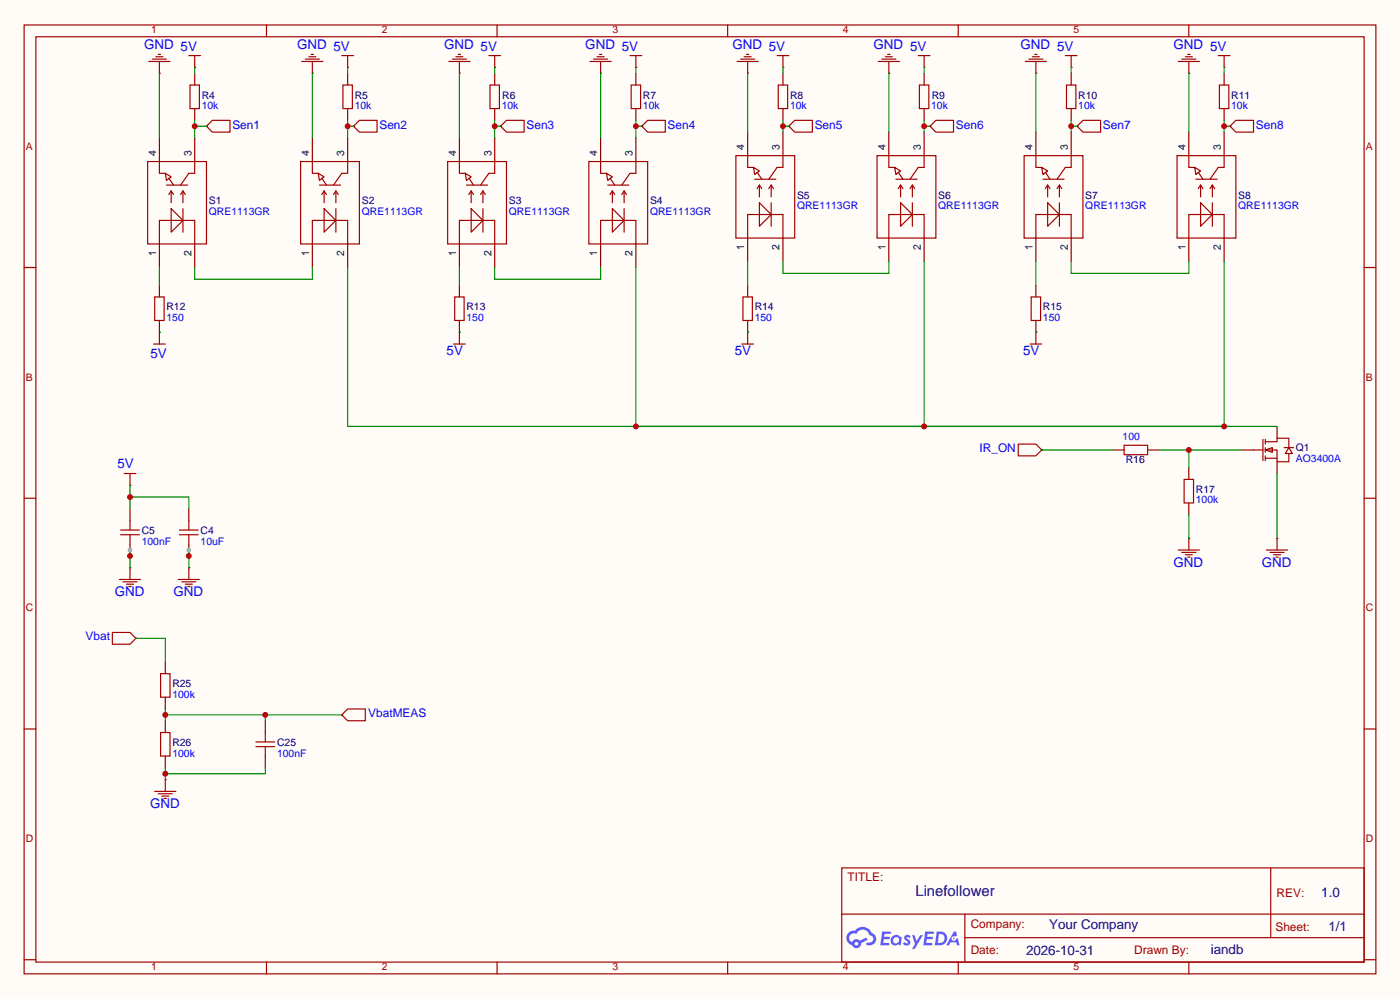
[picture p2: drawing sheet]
<svg xmlns="http://www.w3.org/2000/svg" width="302mm" height="215mm" viewBox="0 0 302 215" stroke-linecap="round" stroke-linejoin="round" font-family="sans-serif">
<path d="M0 0h302.3v215.3h-302.3z" fill="#fffcf7"/>
<g fill="none" stroke="#a10000" stroke-width=".25">
<path d="M5.2 5.4h291.9v204.7h-291.9zM7.7 7.9h286.8v199.7h-286.8zM57.5 5.4v2.5M107.3 5.4v2.5M157.1 5.4v2.5M206.9 5.4v2.5M256.7 5.4v2.5M5.2 57.7h2.5M294.5 57.7h2.6M5.2 107.5h2.5M294.5 107.5h2.6M5.2 157.3h2.5"/>
<path d="M294.5 157.3h2.6M181.7 187.3h112.8v20.3h-112.8zM181.8 197.2h112.6M208.3 197.2v10.2M274.3 187.3l.1 15M5.2 207.1h2.5M57.5 207.6v2.5M107.3 207.6v2.5M157.1 207.6v2.5M206.9 207.6v2.5M208.3 202.3h86.1M256.7 207.6v2.5"/>
<path d="M294.5 207.1h2.6"/>
</g>
<g fill="#5487ff">
<path d="M195.4 201.9l.5-.2 .4 .1 .3 .3-.3 .4a.33 .33 0 0 0-.2-.3 .33 .33 0 0 0-.4 .1l.1 .1a.86 .86 0 0 1 .7 .6 .86 .86 0 0 1-.3 .9l-.7 .1-.6-.4 .3-.4 .6 .3 .2-.1-.1-.2a.88 .88 0 0 1-.5-1.3z"/>
<path d="M196.9 201.7h.5l.5 1.4 .8-1.4h.6l-1.8 3.1h-.6l.6-1.1z"/>
<path d="M190.5 201h1.6l.3 .1-.1 .4h-1.3l-.1 .6h1.1l.2 .3-.3 .2h-1.1l-.1 .8 1.2 .1 .1 .2-.1 .2-1.9 .1z"/>
<path d="M199.7 201h1.7l.2 .1-.1 .4h-1.2l-.1 .6h1l.3 .3-.3 .2h-1.1l-.1 .8 1.2 .1 .1 .2-.1 .2-1.9 .1z"/>
<path d="M205.9 201h.5l.2 .9-.4 .2a.5 .5 0 0 0-.7 .2 .5 .5 0 0 0 .3 .7 .5 .5 0 0 0 .6-.5l.4-.1 .4 1.6h-.6l-.1-.7h-1.3l-.3 .7h-.6z"/>
<path d="M202.2 201l-.4 3h1a1.51 1.51 0 0 0 1.7-1.6 1.51 1.51 0 0 0-1.8-1.4zM202.7 201.5a1.02 1.02 0 0 1 1.2 1.1 1.02 1.02 0 0 1-1.4 .8z"/>
<path d="M192.7 202a1.11 1.11 0 0 0-.3 1.6 1.11 1.11 0 0 0 1.6 .2l.5 .2 .2-1.7-.4-.2a1.02 1.02 0 0 0-1.6-.1zM192.8 202.8a.67 .67 0 0 1 1.3 0 .67 .67 0 0 1-1.3 0z"/>
<path d="M183.2 201.2a1.58 1.58 0 0 0 .7 2.7 1.01 1.01 0 0 0 1.2 .7 1.01 1.01 0 0 0 .8-1.1l1.4-.7-.3-.5-1.3 .7a1.03 1.03 0 0 0-1.7 .3 1 1 0 0 1-.5-1.4 1 1 0 0 1 1.4-.4 1.49 1.49 0 0 1 1.5-.9 1.49 1.49 0 0 1 1.3 1.2 .82 .82 0 0 1 .8 1.1 .82 .82 0 0 1-1.2 .4l-.3 .2v.3a1.4 1.4 0 0 0 2-.6 1.4 1.4 0 0 0-.8-1.9 2.19 2.19 0 0 0-3.7-.5l-.8 .1zM184.5 203.6a.4 .4 0 0 1 .8 0 .4 .4 0 0 1-.8 0z"/>
<circle cx="205.9" cy="202.5" r=".19"/>
</g>
<g fill="none" stroke="#a10000" stroke-width=".25">
<path d="M32.1 13.3h4.6M32.9 12.8h3M33.7 12.2h1.5M34.2 11.7h.5M34.4 13.3v2.5M40.8 12h2.5M41 18.3h2.1v5.1h-2.1zM42 12v2.5M65.2 13.3h4.5M65.9 12.8h3.1M66.7 12.2h1.5M67.2 11.7h.5"/>
<path d="M67.4 13.3v2.5M73.8 12h2.5M74 18.3h2.1v5.1h-2.1zM75.1 12v2.5M96.9 13.3h4.6M97.7 12.8h3M98.4 12.2h1.5M98.9 11.7h.5M99.2 13.3v2.5M105.5 12h2.6M105.8 18.3h2v5.1h-2zM106.8 12v2.5"/>
<path d="M127.4 13.3h4.6M128.1 12.8h3.1M128.9 12.2h1.5M129.4 11.7h.5M129.7 13.3v2.5M136 12h2.6M136.3 18.3h2v5.1h-2zM137.3 12v2.5M159.1 13.3h4.6M159.9 12.8h3M160.7 12.2h1.5M161.2 11.7h.5"/>
<path d="M161.4 13.3v2.5M167.8 12h2.5M168 18.3h2.1v5.1h-2.1zM169 12v2.5M189.6 13.3h4.6M190.4 12.8h3M191.1 12.2h1.6M191.6 11.7h.6M191.9 13.3v2.5M198.2 12h2.6M198.5 18.3h2v5.1h-2zM199.5 12v2.5"/>
<path d="M221.4 13.3h4.5M222.1 12.8h3.1M222.9 12.2h1.5M223.4 11.7h.5M223.6 13.3v2.5M230 12h2.5M230.3 18.3h2v5.1h-2zM231.3 12v2.5M254.4 13.3h4.6M255.1 12.8h3.1M255.9 12.2h1.5M256.4 11.7h.5"/>
<path d="M256.7 13.3v2.5M263 12h2.6M263.3 18.3h2v5.1h-2zM264.3 12v2.5M31.9 34.9h12.7v17.7h-12.7zM34.4 34.9v2.5h1.3M35.7 37.4l1.3 .8-1.1 .7zM35.9 39.9h4.6M36.4 38.4l1.1 1.5M42 34.9v2.5h-1.2l-1.8 2.5M45.8 26h3.9v2.5h-3.9l-1.2-1.3zM64.9 34.9h12.7v17.7h-12.7z"/>
<path d="M67.4 34.9v2.5h1.3M68.7 37.4l1.3 .8-1 .7zM69 39.9h4.5M69.5 38.4l1 1.5M75.1 34.9v2.5h-1.3l-1.8 2.5M77.6 26h3.8v2.5h-3.8l-1.3-1.3zM96.6 34.9h12.7v17.7h-12.7zM99.2 34.9v2.5h1.3M100.5 37.4l1.2 .8-1 .7zM100.7 39.9h4.6M101.2 38.4l1 1.5M106.8 34.9v2.5h-1.3l-1.7 2.5"/>
<path d="M109.3 26h3.9v2.5h-3.9l-1.2-1.3zM127.1 34.9h12.7v17.7h-12.7zM129.7 34.9v2.5h1.2M130.9 37.4l1.3 .8-1 .7zM131.2 39.9h4.6M131.7 38.4l1 1.5M137.3 34.9v2.5h-1.3l-1.8 2.5M139.8 26h3.8v2.5h-3.8l-1.2-1.3zM158.9 33.6h12.7v17.8h-12.7zM161.4 33.6v2.5h1.3M162.7 36.1l1.3 .8-1.1 .7zM162.9 38.7h4.6"/>
<path d="M163.4 37.1l1.1 1.6M164 39.9v2.6M164 39.9l-.6 .8M164 39.9l.5 .8M166.5 39.9v2.6M166.5 39.9l-.5 .8M166.5 39.9l.5 .8M169 33.6v2.5h-1.2l-1.8 2.6M171.6 26h3.8v2.5h-3.8l-1.3-1.3zM189.4 33.6h12.7v17.8h-12.7zM191.9 33.6v2.5h1.3M193.2 36.1l1.2 .8-1 .7z"/>
<path d="M193.4 38.7h4.6M193.9 37.1l1 1.6M194.4 39.9v2.6M194.4 39.9l-.5 .8M194.4 39.9l.5 .8M197 39.9v2.6M197 39.9l-.5 .8M197 39.9l.5 .8M199.5 33.6v2.5h-1.3l-1.7 2.6M200.8 27.2l1.3-1.2h3.8v2.5h-3.8zM221.1 33.6h12.7v17.8h-12.7zM223.6 33.6v2.5h1.3"/>
<path d="M224.9 36.1l1.3 .8-1 .7zM225.2 38.7h4.5M225.7 37.1l1 1.6M226.2 39.9v2.6M226.2 39.9l-.5 .8M226.2 39.9l.5 .8M228.7 39.9v2.6M228.7 39.9l-.5 .8M228.7 39.9l.5 .8M231.3 33.6v2.5h-1.3l-1.8 2.6M232.5 27.2l1.3-1.2h3.8v2.5h-3.8zM254.1 33.6h12.7v17.8h-12.7z"/>
<path d="M256.7 33.6v2.5h1.2M257.9 36.1l1.3 .8-1 .7zM258.2 38.7h4.6M258.7 37.1l1 1.6M259.2 39.9v2.6M259.2 39.9l-.5 .8M259.2 39.9l.5 .8M261.7 39.9v2.6M261.7 39.9l-.5 .8M261.7 39.9l.6 .8M264.3 33.6v2.5h-1.3l-1.8 2.6M266.8 26h3.8v2.5h-3.8l-1.2-1.3z"/>
<path d="M34.4 52.6v-5h7.6v5M37 45l2.5 2.6-2.5 2.5zM37 41.2v2.5M37 41.2l-.6 .8M37 41.2l.5 .8M39.5 41.2v2.5M39.5 45v5.1M39.5 41.2l-.5 .8M39.5 41.2l.5 .8M67.4 52.6v-5h7.7v5M70 45l2.5 2.6-2.5 2.5zM70 41.2v2.5"/>
<path d="M70 41.2l-.5 .8M70 41.2l.5 .8M72.5 41.2v2.5M72.5 45v5.1M72.5 41.2l-.5 .8M72.5 41.2l.5 .8M99.2 52.6v-5h7.6v5M101.7 45l2.6 2.6-2.6 2.5zM101.7 41.2v2.5M101.7 41.2l-.5 .8M101.7 41.2l.5 .8M104.3 41.2v2.5"/>
<path d="M104.3 45v5.1M104.3 41.2l-.5 .8M104.3 41.2l.5 .8M129.7 52.6v-5h7.6v5M132.2 45l2.5 2.6-2.5 2.5zM132.2 41.2v2.5M132.2 41.2l-.5 .8M132.2 41.2l.5 .8M134.7 41.2v2.5M134.7 45v5.1M134.7 41.2l-.5 .8M134.7 41.2l.6 .8"/>
<path d="M161.4 51.4v-5.1h7.6v5.1M164 43.7l2.5 2.6-2.5 2.5zM166.5 43.7v5.1M191.9 51.4v-5.1h7.6v5.1M194.4 43.7l2.6 2.6-2.6 2.5zM197 43.7v5.1M223.6 51.4v-5.1h7.7v5.1M226.2 43.7l2.5 2.6-2.5 2.5zM228.7 43.7v5.1M256.7 51.4v-5.1h7.6v5.1M259.2 43.7l2.5 2.6-2.5 2.5zM261.7 43.7v5.1"/>
<path d="M33.1 74.2h2.6M33.4 64.1h2v5h-2zM34.4 71.7v2.5M97.9 74.2h2.6M98.2 64.1h2v5h-2zM99.2 71.7v2.5M160.1 74.2h2.6M160.4 64.1h2v5h-2zM161.4 71.7v2.5M222.4 74.2h2.5M222.6 64.1h2.1v5h-2.1zM223.6 71.7v2.5"/>
<path d="M219.8 95.8h3.8l1.3 1.3-1.3 1.3h-3.8zM242.7 96.1h5.1v2h-5.1zM270.6 97.1h2.1M272.7 94.8v4.6M273.2 97.1l1.5-.5v1zM273.2 95.3h2.5v-.8h2.6v2.1M273.2 97.1h2.5v2.5h2.6v-1.8M273.2 98.9h2.5M273.2 94.8v1M273.2 96.6v1M273.2 98.4v1M277.2 96.6h2.1"/>
<path d="M278.3 96.6l.7 1.2h-1.5zM26 114.4h4.1M26 115.4h4.1M26.8 102.2h2.5M28.1 102.2v2.5M28.1 112.3v2.1M28.1 115.4v2M38.7 114.4h4.1M38.7 115.4h4.1M40.8 112.3v2.1M40.8 115.4v2M254.4 118.7h4.6"/>
<path d="M255.1 119.2h3.1M255.7 103.4h2v5.1h-2zM255.9 119.7h1.5M256.7 116.1v2.6M273.4 118.7h4.6M274.2 119.2h3M275 119.7h1.5M275.7 116.1v2.6M24.3 136.5h3.8l1.2 1.2-1.2 1.3h-3.8zM25.8 125h4.6M26.5 125.5h3.1M27.3 126h1.5"/>
<path d="M27.8 126.5h.5M28.1 122.5v2.5M38.5 125h4.6M39.2 125.5h3.1M40 126h1.5M40.5 126.5h.5M40.8 122.5v2.5M256.4 120.2h.5M275.5 120.2h.5M34.7 145.3h2v5.1h-2zM34.7 158h2v5.1h-2zM57.3 158v2.1"/>
<path d="M73.8 154.2l1.3-1.2h3.8v2.5h-3.8zM33.4 170.7h4.6M34.2 171.3h3M34.9 171.8h1.5M35.4 172.3h.5M35.7 168.2v2.5M55.2 160.1h4.1M55.2 161.1h4.1M57.3 161.1v2"/>
</g>
<g fill="none" stroke="#870000" stroke-width=".25">
<path d="M34.4 15.8h.1M42 14.5h.1M42 15.8v2.5M67.4 15.8h.1M75.1 14.5h.1M75.1 15.8v2.5M99.2 15.8h.1M106.8 14.5h.1M106.8 15.8v2.5M129.7 15.8h.1M137.3 14.5h.1M137.3 15.8v2.5"/>
<path d="M161.4 15.8h.1M169 14.5h.1M169 15.8v2.5M191.9 15.8h.1M199.5 14.5h.1M199.5 15.8v2.5M223.6 15.8h.1M231.3 14.5h.1M231.3 15.8v2.5M256.7 15.8h.1M264.3 14.5h.1M264.3 15.8v2.5"/>
<path d="M34.4 29.8v5.1M42 23.4v2.6M42 29.8v5.1M44.6 27.2h.1M67.4 29.8v5.1M75.1 23.4v2.6M75.1 29.8v5.1M76.3 27.2h.1M99.2 29.8v5.1M106.8 23.4v2.6M106.8 29.8v5.1M108.1 27.2h.1"/>
<path d="M129.7 29.8v5.1M137.3 23.4v2.6M137.3 29.8v5.1M138.6 27.2h.1M161.4 28.5v5.1M169 23.4v2.6M169 28.5v5.1M170.3 27.2h.1M191.9 28.5v5.1M199.5 23.4v2.6M199.5 28.5v5.1M200.8 27.2h.1"/>
<path d="M223.6 28.5v5.1M231.3 23.4v2.6M231.3 28.5v5.1M232.5 27.2h.1M256.7 28.5v5.1M264.3 23.4v2.6M264.3 28.5v5.1M265.6 27.2h.1M34.4 52.6v5.1M42 52.6v5.1M67.4 52.6v5.1M75.1 52.6v5.1"/>
<path d="M99.2 52.6v5.1M106.8 52.6v5.1M129.7 52.6v5.1M137.3 52.6v5.1M161.4 51.4v5M169 51.4v5M191.9 51.4v5M199.5 51.4v5M223.6 51.4v5M231.3 51.4v5M256.7 51.4v5M264.3 51.4v5"/>
<path d="M34.4 71.7h.1M34.4 61.5v2.6M34.4 69.1v2.6M99.2 71.7h.1M99.2 61.5v2.6M99.2 69.1v2.6M161.4 71.7h.1M161.4 61.5v2.6M161.4 69.1v2.6M223.6 71.7h.1M223.6 61.5v2.6M223.6 69.1v2.6"/>
<path d="M224.9 97.1h.1M240.2 97.1h2.5M247.8 97.1h2.5M268.1 97.1h2.5M275.7 92v2.5M275.7 99.6v2.6M28.1 104.7h.1M28.1 109.8v2.5M28.1 117.4v2.5M40.8 109.8v2.5M40.8 117.4v2.5M256.7 116.1h.1"/>
<path d="M256.7 100.9v2.5M256.7 108.5v2.6M275.7 116.1h.1M28.1 122.5h.1M29.3 137.7h.1M40.8 122.5h.1M35.7 142.8v2.5M35.7 150.4v2.6M35.7 155.5v2.5M57.3 155.5v2.5M73.8 154.2h.1M35.7 168.2h.1"/>
<path d="M35.7 163.1v2.6M57.3 163.1v2.6"/>
</g>
<path d="M34.4 15.8v14M67.4 15.8v14M99.2 15.8v14M129.7 15.8v14M161.4 15.8v12.7M191.9 15.8v12.7M223.6 15.8v12.7M256.7 15.8v12.7M42 26v3.8M42 27.2h2.6" fill="none" stroke="#008700" stroke-width=".25"/>
<circle cx="42" cy="27.2" r=".63" fill="#c00"/>
<path d="M75.1 26v3.8M75.1 27.2h1.2" fill="none" stroke="#008700" stroke-width=".25"/>
<circle cx="75.1" cy="27.2" r=".63" fill="#c00"/>
<path d="M106.8 26v3.8M106.8 27.2h1.3" fill="none" stroke="#008700" stroke-width=".25"/>
<circle cx="106.8" cy="27.2" r=".63" fill="#c00"/>
<path d="M137.3 26v3.8M137.3 27.2h1.3" fill="none" stroke="#008700" stroke-width=".25"/>
<circle cx="137.3" cy="27.2" r=".63" fill="#c00"/>
<path d="M169 26v2.5M169 27.2h1.3" fill="none" stroke="#008700" stroke-width=".25"/>
<circle cx="169" cy="27.2" r=".63" fill="#c00"/>
<path d="M199.5 26v2.5M199.5 27.2h1.3" fill="none" stroke="#008700" stroke-width=".25"/>
<circle cx="199.5" cy="27.2" r=".63" fill="#c00"/>
<path d="M231.3 26v2.5M231.3 27.2h1.2" fill="none" stroke="#008700" stroke-width=".25"/>
<circle cx="231.3" cy="27.2" r=".63" fill="#c00"/>
<path d="M264.3 26v2.5M264.3 27.2h1.3" fill="none" stroke="#008700" stroke-width=".25"/>
<circle cx="264.3" cy="27.2" r=".63" fill="#c00"/>
<g fill="none" stroke="#008700" stroke-width=".25">
<path d="M42 14.5v1.3M75.1 14.5v1.3M106.8 14.5v1.3M137.3 14.5v1.3M169 14.5v1.3M199.5 14.5v1.3M231.3 14.5v1.3M264.3 14.5v1.3M34.4 57.7v3.8M42 57.7v2.6h25.4v-2.6M75.1 57.7v34.3h200.6M99.2 57.7v3.8"/>
<path d="M106.8 57.7v2.6h22.9v-2.6M137.3 57.7v34.3M161.4 56.4v5.1M169 56.4v2.6h22.9v-2.6M199.5 56.4v35.6M223.6 56.4v5.1M231.3 56.4v2.6h25.4v-2.6M264.3 56.4v35.6M275.7 102.2v13.9"/>
</g>
<g fill="#c00">
<circle cx="137.3" cy="92" r=".63"/>
<circle cx="199.5" cy="92" r=".63"/>
<circle cx="264.3" cy="92" r=".63"/>
</g>
<path d="M250.3 97.1h17.8M256.7 97.1v3.8M256.7 111.1v5" fill="none" stroke="#008700" stroke-width=".25"/>
<circle cx="256.7" cy="97.1" r=".63" fill="#c00"/>
<path d="M224.9 97.1h15.3M28.1 104.7v5.1M28.1 107.2h12.7v2.6" fill="none" stroke="#008700" stroke-width=".25"/>
<circle cx="28.1" cy="107.2" r=".63" fill="#c00"/>
<path d="M28.1 118.7v3.8" fill="none" stroke="#008700" stroke-width=".25"/>
<circle cx="28.1" cy="119.9" r=".63" fill="#c00"/>
<circle cx="28.1" cy="118.7" r=".51" fill="#999"/>
<path d="M40.8 118.7v3.8" fill="none" stroke="#008700" stroke-width=".25"/>
<circle cx="40.8" cy="119.9" r=".63" fill="#c00"/>
<circle cx="40.8" cy="118.7" r=".51" fill="#999"/>
<path d="M29.3 137.7h6.4v5.1M35.7 165.7v2.5M57.3 165.7v1.2h-21.6" fill="none" stroke="#008700" stroke-width=".25"/>
<circle cx="35.7" cy="166.9" r=".63" fill="#c00"/>
<path d="M35.7 154.2h38.1M35.7 153v2.5M57.3 154.2v1.3" fill="none" stroke="#008700" stroke-width=".25"/>
<g fill="#c00">
<circle cx="57.3" cy="154.2" r=".63"/>
<circle cx="35.7" cy="154.2" r=".63"/>
</g>
<path d="M34.4 71.7h.1M99.2 71.7h.1M161.4 71.7h.1M223.6 71.7h.1" fill="none" stroke="#008700" stroke-width=".25"/>
<text font-size="3.2" fill="#000080" x="197.6" y="193.3">Linefollower</text>
<g font-size="2.9" fill="#00f">
<text x="31.1" y="10.5">GND 5V</text>
<text x="64.1" y="10.5">GND 5V</text>
<text x="95.9" y="10.5">GND 5V</text>
<text x="126.4" y="10.5">GND 5V</text>
<text x="158.1" y="10.5">GND 5V</text>
<text x="188.6" y="10.5">GND 5V</text>
<text x="220.3" y="10.5">GND 5V</text>
<text x="253.4" y="10.5">GND 5V</text>
<text x="32.5" y="77.3">5V</text>
<text x="96.4" y="76.6">5V</text>
<text x="158.7" y="76.6">5V</text>
<text x="220.9" y="76.6">5V</text>
<text x="25.3" y="100.9">5V</text>
<text x="253.4" y="122.3">GND</text>
<text x="272.4" y="122.3">GND</text>
<text x="24.8" y="128.6">GND</text>
<text x="37.5" y="128.6">GND</text>
<text x="32.4" y="174.3">GND</text>
</g>
<g font-size="2.9" fill="#000080">
<text x="285.3" y="193.5">1.0</text>
<text x="226.5" y="200.3">Your Company</text>
<text x="286.8" y="200.9">1/1</text>
<text x="221.5" y="206">2026-10-31</text>
<text x="261.4" y="205.9">iandb</text>
</g>
<g font-size="2.6" fill="#00f">
<text x="50.2" y="27.7">Sen1</text>
<text x="81.9" y="27.7">Sen2</text>
<text x="113.7" y="27.7">Sen3</text>
<text x="144.1" y="27.7">Sen4</text>
<text x="175.9" y="27.7">Sen5</text>
<text x="206.4" y="27.7">Sen6</text>
<text x="238.1" y="27.7">Sen7</text>
<text x="271.1" y="27.7">Sen8</text>
<text x="211.5" y="97.5">IR_ON</text>
<text x="18.5" y="138.2">Vbat</text>
<text x="79.5" y="154.6">VbatMEAS</text>
</g>
<g font-size="2.6" fill="#a00000">
<text x="183" y="190.1">TITLE:</text>
<text x="275.6" y="193.5">REV:</text>
<text x="209.6" y="200.3">Company:</text>
<text x="275.4" y="200.8">Sheet:</text>
<text x="209.6" y="205.8">Date:</text>
<text x="244.9" y="205.9">Drawn By:</text>
</g>
<g font-size="2.2" fill="#a00000">
<text x="32.6" y="7.1">1</text>
<text x="82.4" y="7.1">2</text>
<text x="132.2" y="7.1">3</text>
<text x="182" y="7.1">4</text>
<text x="231.8" y="7.1">5</text>
<text x="5.6" y="32.4">A</text>
<text x="294.9" y="32.4">A</text>
<text x="5.6" y="82.1">B</text>
<text x="294.9" y="82.1">B</text>
<text x="5.6" y="131.9">C</text>
<text x="294.9" y="131.9">C</text>
<text x="5.6" y="181.7">D</text>
<text x="294.9" y="181.7">D</text>
<text x="32.6" y="209.3">1</text>
<text x="82.4" y="209.3">2</text>
<text x="132.2" y="209.3">3</text>
<text x="182" y="209.3">4</text>
<text x="231.8" y="209.3">5</text>
</g>
<g font-size="2.2" fill="#00f">
<text x="43.6" y="23.5">10k</text>
<text x="76.6" y="23.5">10k</text>
<text x="108.3" y="23.5">10k</text>
<text x="138.8" y="23.5">10k</text>
<text x="170.6" y="23.5">10k</text>
<text x="201" y="23.5">10k</text>
<text x="232.8" y="23.5">10k</text>
<text x="265.8" y="23.5">10k</text>
<text x="45.1" y="46.4">QRE1113GR</text>
<text x="78.1" y="46.4">QRE1113GR</text>
<text x="109.9" y="46.4">QRE1113GR</text>
<text x="140.3" y="46.4">QRE1113GR</text>
<text x="172.1" y="45.2">QRE1113GR</text>
<text x="202.6" y="45.2">QRE1113GR</text>
<text x="234.3" y="45.2">QRE1113GR</text>
<text x="267.3" y="45.2">QRE1113GR</text>
<text x="35.9" y="69.2">150</text>
<text x="100.7" y="69.2">150</text>
<text x="162.9" y="69.2">150</text>
<text x="225.2" y="69.2">150</text>
<text x="242.4" y="94.9">100</text>
<text x="279.8" y="99.7">AO3400A</text>
<text x="258.2" y="108.6">100k</text>
<text x="30.6" y="117.5">100nF</text>
<text x="43.3" y="117.5">10uF</text>
<text x="37.2" y="150.5">100k</text>
<text x="37.2" y="163.2">100k</text>
<text x="59.8" y="163.2">100nF</text>
</g>
<g font-size="2.2" fill="#000080">
<text x="43.6" y="21.3">R4</text>
<text x="76.6" y="21.3">R5</text>
<text x="108.4" y="21.3">R6</text>
<text x="138.8" y="21.3">R7</text>
<text x="170.6" y="21.3">R8</text>
<text x="201.2" y="21.3">R9</text>
<text x="232.8" y="21.3">R10</text>
<text x="265.8" y="21.3">R11</text>
<text x="45.1" y="44.1">S1</text>
<text x="78.1" y="44.1">S2</text>
<text x="109.9" y="44.1">S3</text>
<text x="140.3" y="44.1">S4</text>
<text x="172.1" y="42.8">S5</text>
<text x="202.6" y="42.8">S6</text>
<text x="234.3" y="42.8">S7</text>
<text x="267.3" y="42.8">S8</text>
<text x="35.9" y="67">R12</text>
<text x="100.7" y="67">R13</text>
<text x="162.9" y="67">R14</text>
<text x="225.2" y="67">R15</text>
<text x="243.1" y="100">R16</text>
<text x="279.8" y="97.4">Q1</text>
<text x="258.2" y="106.4">R17</text>
<text x="30.6" y="115.2">C5</text>
<text x="43.3" y="115.2">C4</text>
<text x="37.2" y="148.2">R25</text>
<text x="37.2" y="160.9">R26</text>
<text x="59.8" y="160.9">C25</text>
</g>
<g font-size="2.2">
<text x="33.7" y="33.6" transform="rotate(-90 33.7 33.6)">4</text>
<text x="41.3" y="33.6" transform="rotate(-90 41.3 33.6)">3</text>
<text x="66.7" y="33.6" transform="rotate(-90 66.7 33.6)">4</text>
<text x="74.3" y="33.6" transform="rotate(-90 74.3 33.6)">3</text>
<text x="98.5" y="33.6" transform="rotate(-90 98.5 33.6)">4</text>
<text x="106.1" y="33.6" transform="rotate(-90 106.1 33.6)">3</text>
<text x="129" y="33.6" transform="rotate(-90 129 33.6)">4</text>
<text x="136.6" y="33.6" transform="rotate(-90 136.6 33.6)">3</text>
<text x="160.7" y="32.3" transform="rotate(-90 160.7 32.3)">4</text>
<text x="168.3" y="32.3" transform="rotate(-90 168.3 32.3)">3</text>
<text x="191.2" y="32.3" transform="rotate(-90 191.2 32.3)">4</text>
<text x="198.8" y="32.3" transform="rotate(-90 198.8 32.3)">3</text>
<text x="222.9" y="32.3" transform="rotate(-90 222.9 32.3)">4</text>
<text x="230.6" y="32.3" transform="rotate(-90 230.6 32.3)">3</text>
<text x="256" y="32.3" transform="rotate(-90 256 32.3)">4</text>
<text x="263.6" y="32.3" transform="rotate(-90 263.6 32.3)">3</text>
<text x="160.7" y="53.9" transform="rotate(-90 160.7 53.9)">1</text>
<text x="168.3" y="53.9" transform="rotate(-90 168.3 53.9)">2</text>
<text x="191.2" y="53.9" transform="rotate(-90 191.2 53.9)">1</text>
<text x="198.8" y="53.9" transform="rotate(-90 198.8 53.9)">2</text>
<text x="222.9" y="53.9" transform="rotate(-90 222.9 53.9)">1</text>
<text x="230.6" y="53.9" transform="rotate(-90 230.6 53.9)">2</text>
<text x="256" y="53.9" transform="rotate(-90 256 53.9)">1</text>
<text x="263.6" y="53.9" transform="rotate(-90 263.6 53.9)">2</text>
<text x="33.7" y="55.2" transform="rotate(-90 33.7 55.2)">1</text>
<text x="41.3" y="55.2" transform="rotate(-90 41.3 55.2)">2</text>
<text x="66.7" y="55.2" transform="rotate(-90 66.7 55.2)">1</text>
<text x="74.3" y="55.2" transform="rotate(-90 74.3 55.2)">2</text>
<text x="98.5" y="55.2" transform="rotate(-90 98.5 55.2)">1</text>
<text x="106.1" y="55.2" transform="rotate(-90 106.1 55.2)">2</text>
<text x="129" y="55.2" transform="rotate(-90 129 55.2)">1</text>
<text x="136.6" y="55.2" transform="rotate(-90 136.6 55.2)">2</text>
</g>
</svg>
